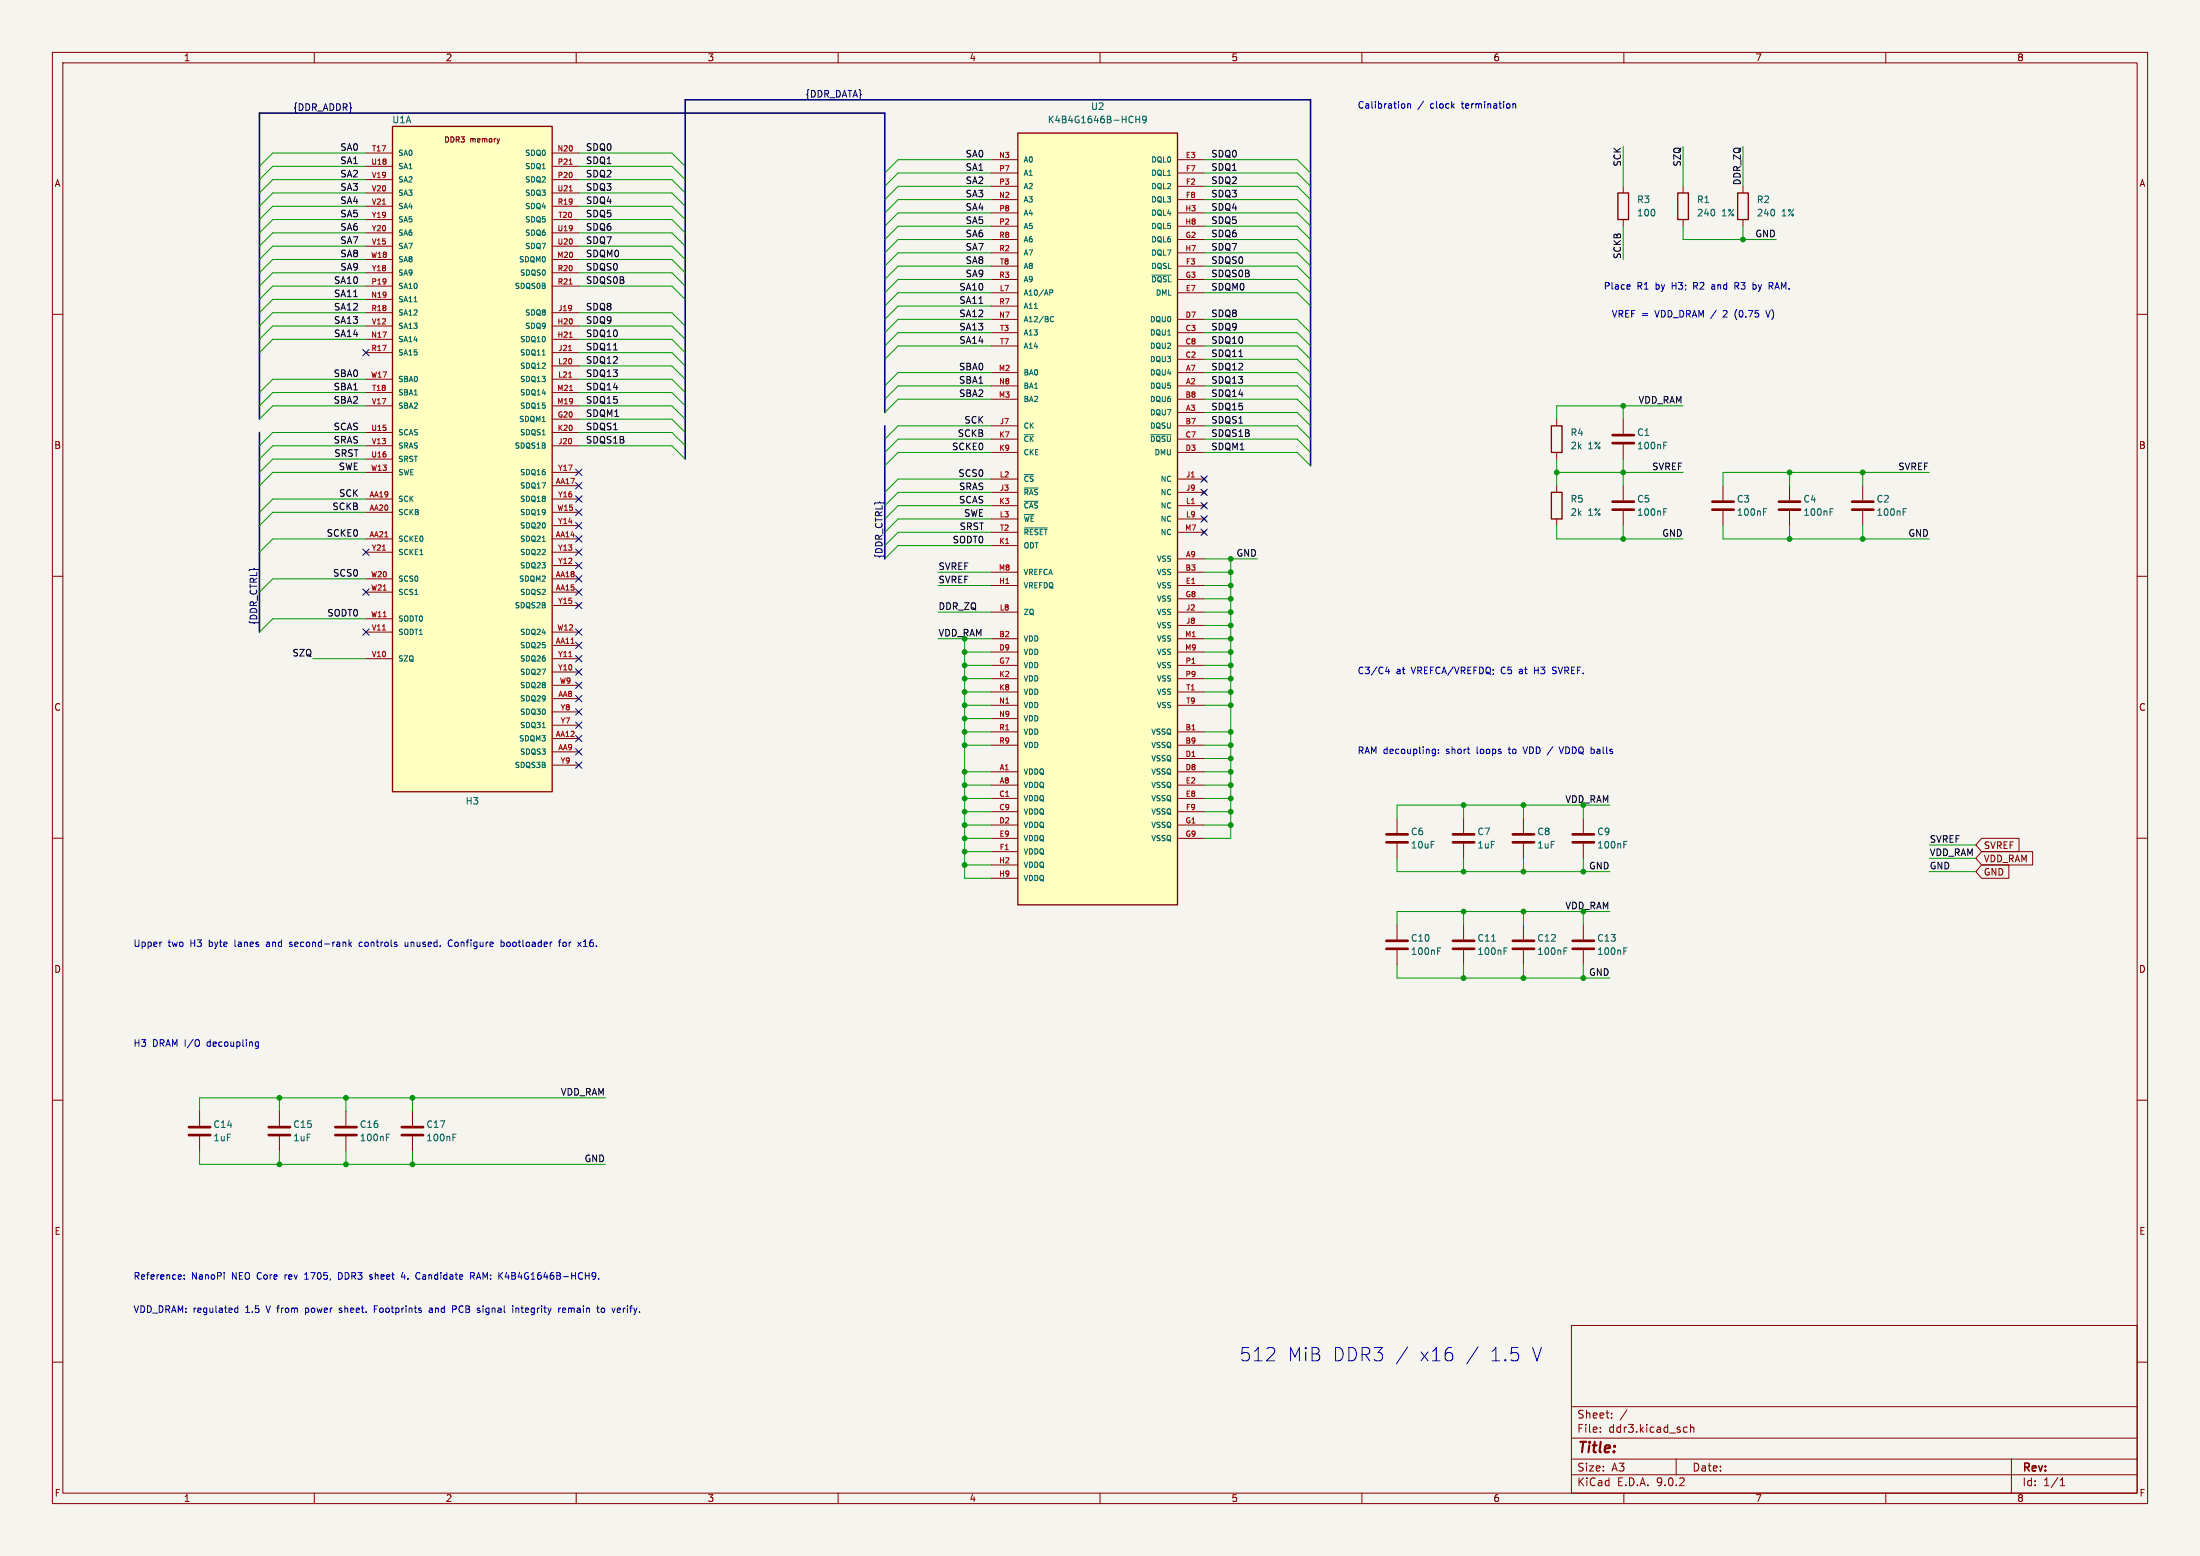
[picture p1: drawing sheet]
<svg xmlns="http://www.w3.org/2000/svg" width="420mm" height="297mm" viewBox="0 0 420 297" stroke-linecap="round" stroke-linejoin="round" font-family="sans-serif">
<path d="M0 0h420v297h-420z" fill="#f5f4ef" stroke="#f5f4ef" stroke-width=".19"/>
<g fill="none" stroke="#840000" stroke-width=".19">
<path d="M10 10h400v277h-400zM12 12h396v273h-396zM60 10v2M110 10v2M160 10v2M210 10v2M260 10v2M310 10v2M360 10v2M309.9 35.6v1.2M321.3 35.6v1.2M332.7 35.6v1.2"/>
<path d="M309.9 41.9v1.3M321.3 41.9v1.3M332.7 41.9v1.3M10 60h2M408 60h2M297.2 92.7v1.3M297.2 99.1v1.2M328.9 92.7v2.8M328.9 97.5v2.8M341.6 92.7v2.8M341.6 97.5v2.8M355.6 92.7v2.8"/>
<path d="M355.6 97.5v2.8M10 110h2M408 110h2M10 160h2M290.8 156.2v2.8M302.3 156.2v2.8M408 160h2M266.7 176.5v2.8M279.4 176.5v2.8M290.8 161v2.8M302.3 161v2.8M266.7 181.4v2.8"/>
<path d="M279.4 181.4v2.8M10 210h2M38.1 212.1v2.8M38.1 216.9v2.8M53.3 212.1v2.8M53.3 216.9v2.8M66 212.1v2.8M66 216.9v2.8M78.7 212.1v2.8M78.7 216.9v2.8M408 210h2M300 253h108v32h-108z"/>
<path d="M10 260h2M300 278.5h108M300 274.5h108M300 268.5h108M305.5 273.2v.2M305.5 272.5v.1M307.7 270.5v.2M307.7 269.8v.1M310.6 269.1l-1.3 1.9M320 278.5v3M321.7 272.4l.4 .1M322.1 273.3l-.4 .1"/>
<path d="M322.7 272.5l.2-.1 .4 .1 .1 .9M322.7 271.9v1.5M384 278.5v6.5M408 260h2M60 285v2M110 285v2M160 285v2M210 285v2M260 285v2M300 281.5h108M310 285v2M360 285v2"/>
<path d="M393.3 283.6h.9M393.3 282.5l.4-.4v1.5"/>
</g>
<g fill="none" stroke="#840000" stroke-width=".51">
<path d="M326.9 95.8h4.1M326.9 97.3h4.1M339.6 95.8h4.1M339.6 97.3h4.1M353.6 95.8h4M353.6 97.3h4M288.8 159.3h4.1M300.2 159.3h4.1M264.7 179.6h4M277.4 179.6h4M288.8 160.8h4.1M300.2 160.8h4.1"/>
<path d="M264.7 181.1h4M277.4 181.1h4M36.1 215.1h4M36.1 216.7h4M51.3 215.1h4.1M51.3 216.7h4.1M64 215.1h4.1M64 216.7h4.1M76.7 215.1h4.1M76.7 216.7h4.1"/>
</g>
<g fill="none" stroke="#006464" stroke-width=".19">
<path d="M336.7 97.7h.4M336.7 97.1h.6M349.4 97.7h.4M349.4 97.1h.6M363.3 97.7h.5M363.3 97.1h.6M284.8 179.6h.7M310 161.2h.4M310 160.6h.6M274.4 181.5h.5M274.4 180.9h.6M287.1 181.5h.5"/>
<path d="M287.1 180.9h.6M73.8 217.1h.4M73.8 216.5h.6M86.5 217.1h.4M86.5 216.5h.6"/>
</g>
<path d="M308.9 36.8h2v5.1h-2zM320.3 36.8h2v5.1h-2zM331.7 36.8h2.1v5.1h-2.1zM296.2 94h2v5.1h-2z" fill="none" stroke="#840000" stroke-width=".25"/>
<path d="M194.3 25.4h30.5v147.3h-30.5z" fill="#ffffc2"/>
<path d="M194.3 25.4h30.5v147.3h-30.5z" fill="none" stroke="#840000" stroke-width=".25"/>
<g fill="none" stroke="#840000" stroke-width=".19">
<path d="M189.2 30.5h5.1M189.2 33h5.1M189.2 35.6h5.1M189.2 38.1h5.1M224.8 30.5h5.1M224.8 33h5.1M224.8 35.6h5.1M224.8 38.1h5.1M189.2 40.6h5.1M189.2 43.2h5.1M189.2 45.7h5.1M189.2 48.3h5.1"/>
<path d="M189.2 50.8h5.1M189.2 53.3h5.1M189.2 55.9h5.1M189.2 58.4h5.1M224.8 40.6h5.1M224.8 43.2h5.1M224.8 45.7h5.1M224.8 48.3h5.1M224.8 50.8h5.1M224.8 53.3h5.1M224.8 55.9h5.1M189.2 61h5.1"/>
<path d="M189.2 63.5h5.1M189.2 66h5.1M189.2 71.1h5.1M189.2 73.7h5.1M189.2 76.2h5.1M224.8 61h5.1M224.8 63.5h5.1M224.8 66h5.1M224.8 71.1h5.1M224.8 73.7h5.1M224.8 76.2h5.1M224.8 68.6h5.1"/>
<path d="M224.8 78.7h5.1M189.2 81.3h5.1M189.2 83.8h5.1M189.2 86.4h5.1M189.2 91.4h5.1M189.2 94h5.1M189.2 96.5h5.1M189.2 99.1h5.1M224.8 81.3h5.1M224.8 83.8h5.1M224.8 86.4h5.1M224.8 91.4h5.1"/>
<path d="M224.8 94h5.1M224.8 96.5h5.1M224.8 99.1h5.1M229.5 91.1l.8 .7M229.5 93.6l.8 .8M229.5 96.1l.8 .8M229.5 98.7l.8 .7M230.3 91.1l-.8 .7M230.3 93.6l-.8 .8M230.3 96.1l-.8 .8M230.3 98.7l-.8 .7M189.2 101.6h5.1"/>
<path d="M189.2 104.1h5.1M189.2 109.2h5.1M189.2 111.8h5.1M189.2 116.8h5.1M224.8 101.6h5.1M224.8 109.2h5.1M224.8 111.8h5.1M224.8 116.8h5.1M224.8 106.7h5.1M224.8 114.3h5.1M224.8 119.4h5.1M229.5 101.2l.8 .8"/>
<path d="M230.3 101.2l-.8 .8M189.2 121.9h5.1M189.2 124.5h5.1M189.2 127h5.1M189.2 129.5h5.1M189.2 132.1h5.1M189.2 134.6h5.1M189.2 137.2h5.1M189.2 139.7h5.1M224.8 121.9h5.1M224.8 124.5h5.1M224.8 127h5.1"/>
<path d="M224.8 129.5h5.1M224.8 132.1h5.1M224.8 134.6h5.1M224.8 139.7h5.1M189.2 142.2h5.1M189.2 147.3h5.1M189.2 149.9h5.1M189.2 152.4h5.1M189.2 154.9h5.1M189.2 157.5h5.1M224.8 142.2h5.1M224.8 147.3h5.1"/>
<path d="M224.8 149.9h5.1M224.8 152.4h5.1M224.8 154.9h5.1M224.8 157.5h5.1M224.8 144.8h5.1M189.2 160h5.1M189.2 162.6h5.1M189.2 165.1h5.1M189.2 167.6h5.1M224.8 160h5.1"/>
</g>
<g fill="none" stroke="#006464" stroke-width=".19">
<path d="M216.8 22.2v1.2M216.8 22.8h.8M217.6 22.2v1.2M218.8 22.7l-.2 .3h-.3l-.2-.3v-.3l.2-.2h.3l.2 .2a.84 .84 0 0 1-.3 1h-.3M200.4 55.3h.4l.2 .2-.1 .3-.5 .1M219.9 52.5h3.7M200.6 61.3l.2 .1 .3-.1M201.1 60.5l-.3-.1-.2 .2M195.5 83h1.9M195.5 90.6h1.8M195.5 93.1h2.7M195.5 95.7h2.7"/>
<path d="M195.5 98.2h1.9M219.7 83h3.9M195.5 100.8h4.4"/>
</g>
<path d="M74.9 24.1h30.5v127h-30.5z" fill="#ffffc2"/>
<path d="M74.9 24.1h30.5v127h-30.5zM296.2 81.3h2v5.1h-2z" fill="none" stroke="#840000" stroke-width=".25"/>
<g fill="none" stroke="#840000" stroke-width=".19">
<path d="M69.8 29.2h5.1M69.8 31.8h5.1M69.8 34.3h5.1M69.8 36.8h5.1M69.8 39.4h5.1M95.4 26.5l-.3 .6M105.4 29.2h5.1M105.4 31.8h5.1M105.4 34.3h5.1M105.4 36.8h5.1M105.4 39.4h5.1M69.8 41.9h5.1"/>
<path d="M69.8 44.5h5.1M69.8 47h5.1M69.8 49.5h5.1M69.8 52.1h5.1M69.8 54.6h5.1M69.8 57.2h5.1M69.8 59.7h5.1M105.4 41.9h5.1M105.4 44.5h5.1M105.4 47h5.1M105.4 49.5h5.1M105.4 52.1h5.1"/>
<path d="M105.4 54.6h5.1M105.4 59.7h5.1M69.8 62.2h5.1M69.8 64.8h5.1M69.8 67.3h5.1M69.8 72.4h5.1M69.8 74.9h5.1M69.8 77.5h5.1M105.4 62.2h5.1M105.4 64.8h5.1M105.4 67.3h5.1M105.4 72.4h5.1"/>
<path d="M105.4 74.9h5.1M105.4 77.5h5.1M105.4 69.9h5.1M69.8 82.6h5.1M69.8 85.1h5.1M69.8 87.6h5.1M69.8 90.2h5.1M69.8 95.3h5.1M69.8 97.8h5.1M105.4 82.6h5.1M105.4 85.1h5.1M105.4 90.2h5.1"/>
<path d="M105.4 95.3h5.1M105.4 97.8h5.1M105.4 80h5.1M105.4 92.7h5.1M297.2 80v1.3M297.2 86.4v1.2M309.9 80v2.8M309.9 84.8v2.8M309.9 92.7v2.8M309.9 97.5v2.8M69.8 102.9h5.1M69.8 105.4h5.1"/>
<path d="M69.8 110.5h5.1M69.8 113h5.1M69.8 118.1h5.1M105.4 102.9h5.1M105.4 105.4h5.1M105.4 110.5h5.1M105.4 113h5.1M105.4 100.3h5.1M105.4 108h5.1M105.4 115.6h5.1M69.8 120.7h5.1M69.8 125.7h5.1"/>
<path d="M105.4 120.7h5.1M105.4 125.7h5.1M105.4 123.2h5.1M105.4 128.3h5.1M105.4 130.8h5.1M105.4 133.4h5.1M105.4 135.9h5.1M105.4 138.4h5.1M105.4 141h5.1M105.4 143.5h5.1M105.4 146.1h5.1M266.7 156.2v2.8"/>
<path d="M279.4 156.2v2.8M266.7 161v2.8M279.4 161v2.8M290.8 176.5v2.8M302.3 176.5v2.8M378.3 162.6h9.7v2.5h-9.7l-1.1-1.3zM378.3 165.1h5.2v2.5h-5.2l-1.1-1.2zM378.3 160h7.1v2.6h-7.1l-1.1-1.3zM290.8 181.4v2.8M302.3 181.4v2.8"/>
</g>
<path d="M73 39h.6M108.7 31.4h.5M108.7 36.4h.6M108.7 54.2h.5M108.5 66.9h.6M108.6 72h.5M108.7 64.4h.6M108.7 74.5h.6M73 105h.6M73 120.3h.6M108.6 125.3h.6" fill="none" stroke="#a90000" stroke-width=".19"/>
<path d="M79 57.6h.6M103.5 67.8h.6M317.6 97.7h.4M317.6 97.1h.6M317.6 85h.4M317.6 84.4h.6M103.5 103.3h.6M103.5 138.9h.6M298.6 181.5h.4M298.6 180.9h.6M310 181.5h.4M310 180.9h.6" fill="none" stroke="#006464" stroke-width=".19"/>
<path d="M307.8 95.8h4.1M307.8 97.3h4.1M307.8 83.1h4.1M307.8 84.6h4.1M264.7 159.3h4M277.4 159.3h4M264.7 160.8h4M277.4 160.8h4M288.8 179.6h4.1M300.2 179.6h4.1M288.8 181.1h4.1M300.2 181.1h4.1" fill="none" stroke="#840000" stroke-width=".51"/>
<path d="M117.1 66.8h.7M236.5 68.1h.7" fill="none" stroke="#0f0f0f" stroke-width=".19"/>
<path d="M168.9 78.7v-57.1h-119.4v58.4M49.5 82.6v38.1M130.8 87.6v-68.5h119.4v69.8M168.9 81.3v15.2" fill="none" stroke="#000084" stroke-width=".3"/>
<g fill="none" stroke="#009600" stroke-width=".19">
<path d="M69.8 31.8h-17.7l-2.6 2.5M69.8 39.4h-17.7l-2.6 2.5M69.8 29.2h-17.7l-2.6 2.6M69.8 34.3h-17.7l-2.6 2.5M69.8 36.8h-17.7l-2.6 2.6M110.5 31.8h17.8l2.5 2.5M110.5 39.4h17.8l2.5 2.5M110.5 29.2h17.8l2.5 2.6M110.5 34.3h17.8l2.5 2.5M110.5 36.8h17.8l2.5 2.6M189.2 33h-17.8l-2.5 2.6M189.2 30.5h-17.8l-2.5 2.5"/>
<path d="M189.2 35.6h-17.8l-2.5 2.5M189.2 38.1h-17.8l-2.5 2.5M229.9 33h17.7l2.6 2.6M229.9 30.5h17.7l2.6 2.5M229.9 35.6h17.7l2.6 2.5M229.9 38.1h17.7l2.6 2.5M309.9 27.9v7.7M321.3 27.9v7.7M332.7 27.9v7.7M69.8 54.6h-17.7l-2.6 2.6M69.8 59.7h-17.7l-2.6 2.5M69.8 47h-17.7l-2.6 2.5"/>
<path d="M69.8 44.5h-17.7l-2.6 2.5M69.8 52.1h-17.7l-2.6 2.5M69.8 49.5h-17.7l-2.6 2.6M69.8 41.9h-17.7l-2.6 2.6M69.8 57.2h-17.7l-2.6 2.5M110.5 54.6h17.8l2.5 2.6M110.5 59.7h17.8l2.5 2.5M110.5 47h17.8l2.5 2.5M110.5 44.5h17.8l2.5 2.5M110.5 52.1h17.8l2.5 2.5M110.5 49.5h17.8l2.5 2.6M110.5 41.9h17.8l2.5 2.6"/>
<path d="M189.2 45.7h-17.8l-2.5 2.6M189.2 55.9h-17.8l-2.5 2.5M189.2 48.3h-17.8l-2.5 2.5M189.2 53.3h-17.8l-2.5 2.6M189.2 50.8h-17.8l-2.5 2.5M189.2 40.6h-17.8l-2.5 2.6M189.2 58.4h-17.8l-2.5 2.6M189.2 43.2h-17.8l-2.5 2.5M229.9 45.7h17.7l2.6 2.6M229.9 55.9h17.7l2.6 2.5M229.9 48.3h17.7l2.6 2.5M229.9 53.3h17.7l2.6 2.6"/>
<path d="M229.9 50.8h17.7l2.6 2.5M229.9 40.6h17.7l2.6 2.6M229.9 43.2h17.7l2.6 2.5M309.9 43.2v6.3M321.3 43.2v2.5h17.8M332.7 43.2v2.5M69.8 77.5h-17.7l-2.6 2.5M69.8 62.2h-17.7l-2.6 2.6M69.8 64.8h-17.7l-2.6 2.5M69.8 74.9h-17.7l-2.6 2.6M69.8 72.4h-17.7l-2.6 2.5M110.5 77.5h17.8l2.5 2.5"/>
<path d="M110.5 62.2h17.8l2.5 2.6M110.5 64.8h17.8l2.5 2.5M110.5 67.3h17.8l2.5 2.6M110.5 74.9h17.8l2.5 2.6M110.5 72.4h17.8l2.5 2.5M110.5 69.9h17.8l2.5 2.5M189.2 71.1h-17.8l-2.5 2.6M189.2 76.2h-17.8l-2.5 2.5M189.2 63.5h-17.8l-2.5 2.5M189.2 66h-17.8l-2.5 2.6M189.2 61h-17.8l-2.5 2.5M189.2 73.7h-17.8l-2.5 2.5"/>
<path d="M229.9 71.1h17.7l2.6 2.6M229.9 76.2h17.7l2.6 2.5M229.9 63.5h17.7l2.6 2.5M229.9 66h17.7l2.6 2.6M229.9 61h17.7l2.6 2.5M229.9 73.7h17.7l2.6 2.5M229.9 78.7h17.7l2.6 2.6M229.9 68.6h17.7l2.6 2.5M309.9 77.5v2.5M321.3 77.5h-24.1v2.5M69.8 90.2h-17.7l-2.6 2.5M69.8 82.6h-17.7l-2.6 2.5"/>
<path d="M69.8 85.1h-17.7l-2.6 2.5M69.8 95.3h-17.7l-2.6 2.5M69.8 97.8h-17.7l-2.6 2.5M69.8 87.6h-17.7l-2.6 2.6M110.5 82.6h17.8l2.5 2.5M110.5 80h17.8l2.5 2.6M110.5 85.1h17.8l2.5 2.5M189.2 83.8h-17.8l-2.5 2.6M189.2 94h-17.8l-2.5 2.5M189.2 99.1h-17.8l-2.5 2.5M189.2 96.5h-17.8l-2.5 2.6M189.2 91.4h-17.8l-2.5 2.6"/>
<path d="M189.2 86.4h-17.8l-2.5 2.5M189.2 81.3h-17.8l-2.5 2.5M229.9 83.8h17.7l2.6 2.6M229.9 86.4h17.7l2.6 2.5M229.9 81.3h17.7l2.6 2.5M297.2 87.6v5.1M297.2 90.2h24.1M309.9 87.6v5.1M341.6 90.2v2.5M355.6 90.2v2.5M368.3 90.2h-39.4v2.5M69.8 102.9h-17.7l-2.6 2.5"/>
<path d="M69.8 110.5h-17.7l-2.6 2.5M69.8 118.1h-17.7l-2.6 2.6M179.1 116.8h10.1M179.1 111.8h10.1M179.1 109.2h10.1M189.2 101.6h-17.8l-2.5 2.5M189.2 104.1h-17.8l-2.5 2.6M229.9 116.8h5M229.9 111.8h5M229.9 109.2h5M229.9 106.7h10.1M229.9 119.4h5"/>
<path d="M229.9 114.3h5M234.9 106.7v53.3h-5M297.2 100.3v2.6h24.1M309.9 100.3v2.6M328.9 100.3v2.6h39.4M341.6 100.3v2.6M355.6 100.3v2.6M59.7 125.7h10.1M179.1 121.9h10.1M184.1 137.2h5.1M184.1 121.9v45.7h5.1M184.1 139.7h5.1"/>
<path d="M184.1 134.6h5.1M184.1 132.1h5.1M184.1 124.5h5.1M184.1 129.5h5.1M184.1 127h5.1M229.9 121.9h5M229.9 139.7h5M229.9 134.6h5M229.9 132.1h5M229.9 124.5h5M229.9 129.5h5M229.9 127h5"/>
<path d="M184.1 142.2h5.1M184.1 152.4h5.1M184.1 154.9h5.1M184.1 147.3h5.1M184.1 149.9h5.1M184.1 157.5h5.1M229.9 142.2h5M229.9 152.4h5M229.9 154.9h5M229.9 144.8h5M229.9 147.3h5M229.9 149.9h5"/>
<path d="M229.9 157.5h5M279.4 153.7v2.5M290.8 153.7v2.5M302.3 153.7v2.5M307.3 153.7h-40.6v2.5M184.1 160h5.1M184.1 162.6h5.1M184.1 165.1h5.1M266.7 163.8v2.6h40.6M279.4 163.8v2.6M279.4 174v2.5M290.8 163.8v2.6"/>
<path d="M290.8 174v2.5M302.3 163.8v2.6M302.3 174v2.5M307.3 174h-40.6v2.5M368.3 166.4h8.9M368.3 163.8h8.9M368.3 161.3h8.9M266.7 184.2v2.5h40.6M279.4 184.2v2.5M290.8 184.2v2.5M302.3 184.2v2.5M38.1 219.7v2.5h77.5"/>
<path d="M53.3 209.6v2.5M53.3 219.7v2.5M66 209.6v2.5M66 219.7v2.5M78.7 209.6v2.5M78.7 219.7v2.5M115.6 209.6h-77.5v2.5"/>
</g>
<g fill="none" stroke="#000084" stroke-width=".19">
<path d="M69.2 66.7l1.3 1.2M70.5 66.7l-1.3 1.2M109.9 92.1l1.2 1.2M109.9 89.6l1.2 1.2M109.9 94.6l1.2 1.3M109.9 97.2l1.2 1.2M109.9 99.7l1.2 1.2M111.1 92.1l-1.2 1.2M111.1 89.6l-1.2 1.2M111.1 94.6l-1.2 1.3M111.1 97.2l-1.2 1.2M111.1 99.7l-1.2 1.2"/>
<path d="M229.3 98.5l1.2 1.2M229.3 90.8l1.2 1.2M229.3 93.4l1.2 1.2M229.3 95.9l1.2 1.2M230.5 98.5l-1.2 1.2M230.5 90.8l-1.2 1.2M230.5 93.4l-1.2 1.2M230.5 95.9l-1.2 1.2M69.2 104.8l1.3 1.2M69.2 112.4l1.3 1.2M70.5 104.8l-1.3 1.2M70.5 112.4l-1.3 1.2"/>
<path d="M109.9 104.8l1.2 1.2M109.9 107.3l1.2 1.3M109.9 112.4l1.2 1.2M109.9 109.9l1.2 1.2M109.9 115l1.2 1.2M109.9 102.3l1.2 1.2M111.1 104.8l-1.2 1.2M111.1 107.3l-1.2 1.3M111.1 112.4l-1.2 1.2M111.1 109.9l-1.2 1.2M111.1 115l-1.2 1.2M111.1 102.3l-1.2 1.2"/>
<path d="M229.3 101l1.2 1.2M230.5 101l-1.2 1.2M69.2 120l1.3 1.3M70.5 120l-1.3 1.3M109.9 122.6l1.2 1.2M109.9 120l1.2 1.3M109.9 137.8l1.2 1.2M109.9 135.3l1.2 1.2M109.9 132.7l1.2 1.3M109.9 130.2l1.2 1.2M109.9 125.1l1.2 1.2M109.9 127.7l1.2 1.2"/>
<path d="M111.1 122.6l-1.2 1.2M111.1 120l-1.2 1.3M111.1 137.8l-1.2 1.2M111.1 135.3l-1.2 1.2M111.1 132.7l-1.2 1.3M111.1 130.2l-1.2 1.2M111.1 125.1l-1.2 1.2M111.1 127.7l-1.2 1.2M109.9 140.4l1.2 1.2M109.9 142.9l1.2 1.2M109.9 145.4l1.2 1.3M111.1 140.4l-1.2 1.2"/>
<path d="M111.1 142.9l-1.2 1.2M111.1 145.4l-1.2 1.3"/>
</g>
<g fill="none" stroke="#0000c2" stroke-width=".19">
<path d="M267.9 19.8l.3 .2v.4l-.3 .2M268.7 19.9l.2-.1 .3 .1 .1 .7M268.7 19.8v.8M288.8 19.9l.2-.1 .3 .1 .1 .7M288.8 19.8v.8M311 54.3l.2 .3-.6 .2M311.1 55.1l-.1 .1M326.9 54.3l-.1 .1M326.9 54.7l-.2 .2 .2 .3M331.2 54.6h.5M331.3 59.4l-.1 .5 .1 .7M331.5 54.6l.4 .6"/>
<path d="M331.7 53.9h-.5v1.3M334.8 54.3l.4 .2M335.2 55.1l-.4 .1M337.1 59.3l.4 1.2M337.7 53.9h.5l.3 .3-.2 .3-.6 .1M338 54.6l.5 .6M264.8 127.3l-.3 .9h.8M265.1 127.8v.8M292.9 127.3v1.3M292.9 127.9h.8M296.4 128.5l.5 .1M296.9 127.3h-.3l-.2 .3 .1 .3 .4 .1"/>
<path d="M273.5 143.8h.5M273.5 143.1h.5M274 143v1l-.2 .3-.3-.1M274.6 143.7v.1M274.6 143.1v.1M290.7 142.6l.5 1.2M297.6 142.6l.5 1.2 .4-1.2M30.8 179.8h.1M51 179.8l-.1 .1M55.6 179.8l-.3 .2v.2h.3M66.6 179.4v1.3M67.1 179.8l-.5 .5"/>
<path d="M69.2 179.9l-.4-.1-.2 .3 .1 .5h.5M77.3 179.8l.1 .8 .3 .1 .2-.2M77.9 179.8v.9M86.3 179.5a.6 .6 0 0 0-.8 .4 .6 .6 0 0 0 .6 .8l.2-.2M95.7 179.9l.3-.1 .3 .3-.2 .5h-.4M95.7 179.4v1.3M96.8 179.9v.6M106.6 179.8h.5M107.1 179.4l-.3 .2v1.1M108 179.9l-.3-.1-.3 .3 .2 .5 .3 .1 .1-.2M111.4 179.8l.3-.4v1.3M48.8 199.7h.5"/>
<path d="M48.8 198.9h.5M49.3 198.9v1l-.2 .2h-.3M51 180.2l-.2 .2 .2 .3M55.3 180.6l.3 .1M66.7 180.2l.4 .5M111.4 180.7h.7M34.5 243.3l.1 .3-.6 .1M34.6 244.1l-.1 .1M35.2 244v.2M35.2 243.4v.1M42.8 242.9v.1M45.4 249.2v1.3"/>
<path d="M45.4 249.7h-.4l-.2 .2 .1 .6h.5M58.2 244.2h.7M58.3 249.7v1.2M58.3 250.5h.2M58.4 243.1l-.2 .2M58.5 249.7h-.2M64.7 250.5h.4M65.1 249.7l-.4 .2 .1 .1 .3 .1M65.1 243l-.5-.1v1.3l.5-.1M70.7 243.7l.4 .2M70.7 243.3l.3 .1M71.1 244l-.4 .2"/>
<path d="M71.5 249.9h.4M72.1 249.2h-.6v1.3M76.9 242.8l-.3 .9h.8M77.2 243.3v.9M79.8 242.9l.4 .1M80.2 244l-.4 .2M82 249.7h.5v.8M82.5 250h-.4l-.2 .2 .2 .3h.4M86.4 249.2h.5l.2 .3-.1 .4h-.6M89.8 243.6l.7-.1 .1-.2-.1-.3-.7-.1v1.3M90.1 243.6l.5 .6M91.4 242.9l-.5 1.3"/>
<path d="M92.2 249.2v.2M92.2 249.7v.8M97.9 249.2v.2M98.5 249.8l.2-.1h.3v.8M98.5 249.7v.8M106.7 249.7v.8M107 249.7l-.3 .2M107.4 250.1l.6-.1-.1-.3h-.3l-.2 .2v.6h.5M114.3 244v.2M114.8 249.8l.2-.1 .4 .1v.5l-.1 .2h-.3l-.2-.1zM118.3 249.7l.2 .3-.7 .1M118.4 250.5h-.1"/>
<path d="M268.7 257.1l-2.1 3.2M282.2 257.1l-2.2 3.2"/>
</g>
<g fill="#009600" stroke="#009600" stroke-width=".19">
<circle cx="290.8" cy="153.7" r=".46"/>
<circle cx="302.3" cy="186.7" r=".46"/>
<circle cx="279.4" cy="166.4" r=".46"/>
<circle cx="279.4" cy="153.7" r=".46"/>
<circle cx="290.8" cy="174" r=".46"/>
<circle cx="290.8" cy="166.4" r=".46"/>
<circle cx="279.4" cy="186.7" r=".46"/>
<circle cx="290.8" cy="186.7" r=".46"/>
<circle cx="184.1" cy="154.9" r=".46"/>
<circle cx="184.1" cy="152.4" r=".46"/>
<circle cx="279.4" cy="174" r=".46"/>
<circle cx="184.1" cy="162.6" r=".46"/>
<circle cx="184.1" cy="165.1" r=".46"/>
<circle cx="234.9" cy="114.3" r=".46"/>
<circle cx="234.9" cy="116.8" r=".46"/>
<circle cx="234.9" cy="111.8" r=".46"/>
<circle cx="234.9" cy="129.5" r=".46"/>
<circle cx="234.9" cy="127" r=".46"/>
<circle cx="234.9" cy="124.5" r=".46"/>
<circle cx="234.9" cy="119.4" r=".46"/>
<circle cx="234.9" cy="121.9" r=".46"/>
<circle cx="234.9" cy="109.2" r=".46"/>
<circle cx="234.9" cy="106.7" r=".46"/>
<circle cx="234.9" cy="134.6" r=".46"/>
<circle cx="234.9" cy="132.1" r=".46"/>
<circle cx="234.9" cy="142.2" r=".46"/>
<circle cx="234.9" cy="144.8" r=".46"/>
<circle cx="234.9" cy="147.3" r=".46"/>
<circle cx="234.9" cy="149.9" r=".46"/>
<circle cx="234.9" cy="152.4" r=".46"/>
<circle cx="234.9" cy="139.7" r=".46"/>
<circle cx="234.9" cy="157.5" r=".46"/>
<circle cx="234.9" cy="154.9" r=".46"/>
<circle cx="184.1" cy="157.5" r=".46"/>
<circle cx="184.1" cy="160" r=".46"/>
<circle cx="184.1" cy="149.9" r=".46"/>
<circle cx="184.1" cy="147.3" r=".46"/>
<circle cx="184.1" cy="142.2" r=".46"/>
<circle cx="184.1" cy="127" r=".46"/>
<circle cx="184.1" cy="124.5" r=".46"/>
<circle cx="184.1" cy="129.5" r=".46"/>
<circle cx="184.1" cy="134.6" r=".46"/>
<circle cx="184.1" cy="137.2" r=".46"/>
<circle cx="184.1" cy="132.1" r=".46"/>
<circle cx="184.1" cy="139.7" r=".46"/>
<circle cx="309.9" cy="102.9" r=".46"/>
<circle cx="302.3" cy="166.4" r=".46"/>
<circle cx="53.3" cy="209.6" r=".46"/>
<circle cx="66" cy="222.2" r=".46"/>
<circle cx="53.3" cy="222.2" r=".46"/>
<circle cx="66" cy="209.6" r=".46"/>
<circle cx="78.7" cy="222.2" r=".46"/>
<circle cx="78.7" cy="209.6" r=".46"/>
<circle cx="355.6" cy="90.2" r=".46"/>
<circle cx="355.6" cy="102.9" r=".46"/>
<circle cx="341.6" cy="90.2" r=".46"/>
<circle cx="309.9" cy="90.2" r=".46"/>
<circle cx="297.2" cy="90.2" r=".46"/>
<circle cx="341.6" cy="102.9" r=".46"/>
<circle cx="332.7" cy="45.7" r=".46"/>
<circle cx="309.9" cy="77.5" r=".46"/>
</g>
<g font-size="3.5" fill="#0000c2">
<text x="236.5" y="260.1">512</text>
<text x="245.6" y="260.1">MiB DDR3 /</text>
<text x="270.6" y="260.1">x16</text>
<text x="283.9" y="260.1">1.5</text>
<text x="291.9" y="260.1">V</text>
</g>
<text font-size="2.8" fill="#840000" x="301" y="277.9">Title:</text>
<g font-size="2.1" fill="#840000">
<text x="301" y="273.7">File:</text>
<text x="301" y="271">Sheet:</text>
<text x="307.1" y="273.7">ddr3.kicad_sch</text>
<text x="301" y="281.1">Size:</text>
<text x="307.6" y="281.1">A3</text>
<text x="323" y="281.1">Date:</text>
<text x="386" y="281.3">Rev:</text>
<text x="301" y="283.9">KiCad</text>
<text x="308.7" y="283.9">E.D.A.</text>
<text x="316.3" y="283.9">9.0.2</text>
<text x="386" y="283.9">Id:</text>
<text x="390.1" y="283.9">1/1</text>
</g>
<g font-size="1.8" fill="#840000">
<text x="35" y="11.9">1</text>
<text x="85" y="11.9">2</text>
<text x="135" y="11.9">3</text>
<text x="185" y="11.9">4</text>
<text x="235" y="11.9">5</text>
<text x="285" y="11.9">6</text>
<text x="335" y="11.9">7</text>
<text x="385" y="11.9">8</text>
<text x="10.3" y="35.9">A</text>
<text x="408.3" y="35.9">A</text>
<text x="10.3" y="85.9">B</text>
<text x="408.2" y="85.9">B</text>
<text x="10.3" y="135.9">C</text>
<text x="408.2" y="135.9">C</text>
<text x="378.6" y="164.8">VDD_RAM</text>
<text x="378.6" y="167.3">GND</text>
<text x="378.6" y="162.2">SVREF</text>
<text x="10.3" y="185.9">D</text>
<text x="408.2" y="185.9">D</text>
<text x="10.3" y="235.9">E</text>
<text x="408.3" y="235.9">E</text>
<text x="10.3" y="285.9">F</text>
<text x="35" y="286.9">1</text>
<text x="85" y="286.9">2</text>
<text x="135" y="286.9">3</text>
<text x="185" y="286.9">4</text>
<text x="235" y="286.9">5</text>
<text x="285" y="286.9">6</text>
<text x="335" y="286.9">7</text>
<text x="385" y="286.9">8</text>
<text x="408.3" y="285.9">F</text>
</g>
<g font-size="1.8" fill="#000084">
<text x="55.9" y="21.2">{DDR_ADDR}</text>
<text x="153.7" y="18.7">{DDR_DATA}</text>
<text x="168.6" y="106.7" transform="rotate(-90 168.6 106.7)">{DDR_CTRL}</text>
<text x="49.2" y="119.4" transform="rotate(-90 49.2 119.4)">{DDR_CTRL}</text>
</g>
<g font-size="1.8" fill="#006464">
<text x="74.8" y="23.7">U1A</text>
<text x="199.9" y="23.7">K4B4G1646B-HCH9</text>
<text x="208.2" y="21.2">U2</text>
<text x="312.4" y="39">R3</text>
<text x="312.4" y="41.5">100</text>
<text x="323.9" y="39">R1</text>
<text x="323.9" y="41.5">240</text>
<text x="328.7" y="41.5">1%</text>
<text x="335.3" y="39">R2</text>
<text x="335.3" y="41.5">240</text>
<text x="340.1" y="41.5">1%</text>
<text x="299.7" y="83.4">R4</text>
<text x="312.4" y="83.4">C1</text>
<text x="299.7" y="86">2k</text>
<text x="303.1" y="86">1%</text>
<text x="312.4" y="86">100nF</text>
<text x="299.7" y="96.1">R5</text>
<text x="299.7" y="98.7">2k</text>
<text x="303.1" y="98.7">1%</text>
<text x="312.4" y="96.1">C5</text>
<text x="312.4" y="98.7">100nF</text>
<text x="331.5" y="96.1">C3</text>
<text x="331.5" y="98.7">100nF</text>
<text x="344.2" y="96.1">C4</text>
<text x="344.2" y="98.7">100nF</text>
<text x="358.1" y="96.1">C2</text>
<text x="358.1" y="98.7">100nF</text>
<text x="88.8" y="153.8">H3</text>
<text x="269.2" y="159.6">C6</text>
<text x="281.9" y="159.6">C7</text>
<text x="293.4" y="159.6">C8</text>
<text x="304.8" y="159.6">C9</text>
<text x="269.2" y="162.2">10uF</text>
<text x="281.9" y="162.2">1uF</text>
<text x="293.4" y="162.2">1uF</text>
<text x="304.8" y="162.2">100nF</text>
<text x="269.2" y="179.9">C10</text>
<text x="281.9" y="179.9">C11</text>
<text x="293.4" y="179.9">C12</text>
<text x="304.8" y="179.9">C13</text>
<text x="269.2" y="182.5">100nF</text>
<text x="281.9" y="182.5">100nF</text>
<text x="293.4" y="182.5">100nF</text>
<text x="304.8" y="182.5">100nF</text>
<text x="40.6" y="215.5">C14</text>
<text x="55.9" y="215.5">C15</text>
<text x="68.6" y="215.5">C16</text>
<text x="81.3" y="215.5">C17</text>
<text x="40.6" y="218">1uF</text>
<text x="55.9" y="218">1uF</text>
<text x="68.6" y="218">100nF</text>
<text x="81.3" y="218">100nF</text>
</g>
<g font-size="1.8" fill="#0000c2">
<text x="259.1" y="20.9">Calibration</text>
<text x="270.7" y="20.9">/</text>
<text x="273.2" y="20.9">clock</text>
<text x="279.3" y="20.9">termination</text>
<text x="306.1" y="55.5">Place</text>
<text x="312.5" y="55.5">R1</text>
<text x="316.2" y="55.5">by</text>
<text x="319.4" y="55.5">H3;</text>
<text x="323.8" y="55.5">R2</text>
<text x="327.4" y="55.5">and</text>
<text x="332" y="55.5">R3</text>
<text x="335.7" y="55.5">by</text>
<text x="339" y="55.5">RAM.</text>
<text x="307.6" y="60.8">VREF =</text>
<text x="316.1" y="60.8">VDD_DRAM /</text>
<text x="329.5" y="60.8">2</text>
<text x="331.8" y="60.8">(0.75</text>
<text x="338.1" y="60.8">V)</text>
<text x="259.1" y="128.9">C3/C4</text>
<text x="266.5" y="128.9">at</text>
<text x="269.6" y="128.9">VREFCA/VREFDQ;</text>
<text x="286.8" y="128.9">C5</text>
<text x="290.5" y="128.9">at</text>
<text x="293.5" y="128.9">H3</text>
<text x="297.3" y="128.9">SVREF.</text>
<text x="259.1" y="144.1">RAM decoupling:</text>
<text x="276.2" y="144.1">short</text>
<text x="282.2" y="144.1">loops</text>
<text x="288.5" y="144.1">to</text>
<text x="291.5" y="144.1">VDD /</text>
<text x="298.8" y="144.1">VDDQ balls</text>
<text x="25.4" y="181">Upper</text>
<text x="32.1" y="181">two</text>
<text x="36.5" y="181">H3</text>
<text x="40.2" y="181">byte</text>
<text x="45.3" y="181">lanes</text>
<text x="51.5" y="181">and</text>
<text x="56.1" y="181">second-rank</text>
<text x="69.6" y="181">controls</text>
<text x="78.6" y="181">unused.</text>
<text x="87" y="181">Configure</text>
<text x="97.3" y="181">bootloader</text>
<text x="108.6" y="181">for</text>
<text x="112.4" y="181">x16.</text>
<text x="25.4" y="200">H3</text>
<text x="29.1" y="200">DRAM I/O</text>
<text x="39.8" y="200">decoupling</text>
<text x="25.4" y="244.5">Reference:</text>
<text x="36.5" y="244.5">NanoPi</text>
<text x="44.4" y="244.5">NEO Core</text>
<text x="54.8" y="244.5">rev</text>
<text x="58.8" y="244.5">1705,</text>
<text x="65.4" y="244.5">DDR3</text>
<text x="71.6" y="244.5">sheet</text>
<text x="77.9" y="244.5">4.</text>
<text x="80.9" y="244.5">Candidate</text>
<text x="91.5" y="244.5">RAM: K4B4G1646B-HCH9.</text>
<text x="25.4" y="250.8">VDD_DRAM: regulated</text>
<text x="47" y="250.8">1.5</text>
<text x="51.2" y="250.8">V from</text>
<text x="59" y="250.8">power</text>
<text x="65.6" y="250.8">sheet.</text>
<text x="72.5" y="250.8">Footprints</text>
<text x="83.2" y="250.8">and</text>
<text x="87.8" y="250.8">PCB</text>
<text x="92.8" y="250.8">signal</text>
<text x="99.7" y="250.8">integrity</text>
<text x="108.7" y="250.8">remain</text>
<text x="116.3" y="250.8">to</text>
<text x="119.4" y="250.8">verify.</text>
</g>
<g font-size="1.8" fill="#0f0f0f">
<text x="64.9" y="28.9">SA0</text>
<text x="111.8" y="28.9">SDQ0</text>
<text x="64.9" y="31.4">SA1</text>
<text x="64.9" y="33.9">SA2</text>
<text x="111.8" y="33.9">SDQ2</text>
<text x="111.8" y="31.4">SDQ1</text>
<text x="184.2" y="30.1">SA0</text>
<text x="184.2" y="32.7">SA1</text>
<text x="184.2" y="35.2">SA2</text>
<text x="231.1" y="35.2">SDQ2</text>
<text x="231.1" y="30.1">SDQ0</text>
<text x="231.1" y="32.7">SDQ1</text>
<text x="309.5" y="31.9" transform="rotate(-90 309.5 31.9)">SCK</text>
<text x="321" y="31.9" transform="rotate(-90 321 31.9)">SZQ</text>
<text x="332.4" y="35.5" transform="rotate(-90 332.4 35.5)">DDR_ZQ</text>
<text x="64.9" y="39">SA4</text>
<text x="64.9" y="36.5">SA3</text>
<text x="64.9" y="41.6">SA5</text>
<text x="111.8" y="36.5">SDQ3</text>
<text x="111.8" y="39">SDQ4</text>
<text x="111.8" y="41.6">SDQ5</text>
<text x="184.2" y="40.3">SA4</text>
<text x="184.2" y="37.8">SA3</text>
<text x="231.1" y="40.3">SDQ4</text>
<text x="231.1" y="37.8">SDQ3</text>
<text x="64.9" y="46.6">SA7</text>
<text x="64.9" y="44.1">SA6</text>
<text x="111.8" y="46.6">SDQ7</text>
<text x="111.8" y="44.1">SDQ6</text>
<text x="184.2" y="47.9">SA7</text>
<text x="184.2" y="45.4">SA6</text>
<text x="184.2" y="42.8">SA5</text>
<text x="231.1" y="45.4">SDQ6</text>
<text x="231.1" y="47.9">SDQ7</text>
<text x="231.1" y="42.8">SDQ5</text>
<text x="335" y="45.4">GND</text>
<text x="64.9" y="51.7">SA9</text>
<text x="64.9" y="49.2">SA8</text>
<text x="111.8" y="51.7">SDQS0</text>
<text x="111.8" y="49.2">SDQM0</text>
<text x="184.2" y="53">SA9</text>
<text x="184.2" y="50.5">SA8</text>
<text x="231.1" y="50.5">SDQS0</text>
<text x="231.1" y="53">SDQS0B</text>
<text x="309.5" y="49.5" transform="rotate(-90 309.5 49.5)">SCKB</text>
<text x="63.7" y="59.3">SA12</text>
<text x="63.7" y="54.3">SA10</text>
<text x="63.7" y="56.8">SA11</text>
<text x="111.8" y="54.3">SDQS0B</text>
<text x="111.8" y="59.3">SDQ8</text>
<text x="183" y="58.1">SA11</text>
<text x="183" y="55.5">SA10</text>
<text x="231.1" y="55.5">SDQM0</text>
<text x="63.7" y="61.9">SA13</text>
<text x="63.7" y="64.4">SA14</text>
<text x="111.8" y="64.4">SDQ10</text>
<text x="111.8" y="61.9">SDQ9</text>
<text x="183" y="60.6">SA12</text>
<text x="183" y="63.2">SA13</text>
<text x="183" y="65.7">SA14</text>
<text x="231.1" y="65.7">SDQ10</text>
<text x="231.1" y="60.6">SDQ8</text>
<text x="231.1" y="63.2">SDQ9</text>
<text x="111.8" y="67">SDQ11</text>
<text x="111.8" y="69.5">SDQ12</text>
<text x="183" y="70.8">SBA0</text>
<text x="231.1" y="70.8">SDQ12</text>
<text x="231.1" y="68.2">SDQ11</text>
<text x="63.6" y="72">SBA0</text>
<text x="63.6" y="74.6">SBA1</text>
<text x="63.6" y="77.1">SBA2</text>
<text x="111.8" y="72">SDQ13</text>
<text x="111.8" y="77.1">SDQ15</text>
<text x="111.8" y="74.6">SDQ14</text>
<text x="183" y="73.3">SBA1</text>
<text x="183" y="75.9">SBA2</text>
<text x="231.1" y="75.9">SDQ14</text>
<text x="231.1" y="73.3">SDQ13</text>
<text x="312.7" y="77.1">VDD_RAM</text>
<text x="63.6" y="82.2">SCAS</text>
<text x="111.8" y="79.7">SDQM1</text>
<text x="111.8" y="82.2">SDQS1</text>
<text x="182.7" y="83.5">SCKB</text>
<text x="184" y="80.9">SCK</text>
<text x="231.1" y="80.9">SDQS1</text>
<text x="231.1" y="83.5">SDQS1B</text>
<text x="231.1" y="78.4">SDQ15</text>
<text x="63.6" y="84.7">SRAS</text>
<text x="63.7" y="87.3">SRST</text>
<text x="64.6" y="89.8">SWE</text>
<text x="111.8" y="84.7">SDQS1B</text>
<text x="181.6" y="86">SCKE0</text>
<text x="231.1" y="86">SDQM1</text>
<text x="315.3" y="89.8">SVREF</text>
<text x="362.3" y="89.8">SVREF</text>
<text x="64.6" y="94.9">SCK</text>
<text x="182.9" y="91.1">SCS0</text>
<text x="183" y="93.6">SRAS</text>
<text x="63.4" y="97.4">SCKB</text>
<text x="183" y="96.2">SCAS</text>
<text x="183.1" y="101.3">SRST</text>
<text x="183.9" y="98.7">SWE</text>
<text x="62.3" y="102.5">SCKE0</text>
<text x="181.8" y="103.8">SODT0</text>
<text x="236" y="106.3">GND</text>
<text x="317.2" y="102.5">GND</text>
<text x="364.2" y="102.5">GND</text>
<text x="63.5" y="110.1">SCS0</text>
<text x="179.1" y="111.4">SVREF</text>
<text x="179.1" y="108.9">SVREF</text>
<text x="62.4" y="117.8">SODT0</text>
<text x="179.1" y="116.5">DDR_ZQ</text>
<text x="55.7" y="125.4">SZQ</text>
<text x="368.3" y="160.9">SVREF</text>
<text x="303.3" y="166">GND</text>
<text x="368.3" y="163.5">VDD_RAM</text>
<text x="368.3" y="166">GND</text>
<text x="303.3" y="186.3">GND</text>
<text x="107" y="209.2">VDD_RAM</text>
<text x="111.5" y="221.9">GND</text>
</g>
<g font-size="1.8" fill="#009600">
<text x="179.1" y="121.6">VDD_RAM</text>
<text x="298.7" y="153.3">VDD_RAM</text>
<text x="298.7" y="173.6">VDD_RAM</text>
</g>
<g font-size="1.4" fill="#a90000">
<text x="70.9" y="29">T17</text>
<text x="106.3" y="29">N20</text>
<text x="70.8" y="31.5">U18</text>
<text x="70.9" y="34">V19</text>
<text x="106.3" y="31.5">P21</text>
<text x="106.3" y="34">P20</text>
<text x="190.6" y="30.2">N3</text>
<text x="190.7" y="32.8">P7</text>
<text x="190.7" y="35.3">P3</text>
<text x="226.3" y="30.2">E3</text>
<text x="226.3" y="32.8">F7</text>
<text x="226.3" y="35.3">F2</text>
<text x="70.9" y="36.6">V20</text>
<text x="70.9" y="39.1">V21</text>
<text x="70.9" y="41.7">Y19</text>
<text x="106.3" y="36.6">U21</text>
<text x="106.3" y="39.1">R19</text>
<text x="106.5" y="41.7">T20</text>
<text x="190.6" y="37.8">N2</text>
<text x="190.7" y="40.4">P8</text>
<text x="226.2" y="40.4">H3</text>
<text x="226.3" y="37.8">F8</text>
<text x="70.9" y="44.2">Y20</text>
<text x="70.9" y="46.7">V15</text>
<text x="106.3" y="44.2">U19</text>
<text x="106.3" y="46.7">U20</text>
<text x="190.7" y="42.9">P2</text>
<text x="190.7" y="45.5">R8</text>
<text x="226.2" y="42.9">H8</text>
<text x="226.2" y="45.5">G2</text>
<text x="70.7" y="49.3">W18</text>
<text x="70.9" y="51.8">Y18</text>
<text x="106.3" y="49.3">M20</text>
<text x="106.3" y="51.8">R20</text>
<text x="190.7" y="48">R2</text>
<text x="190.7" y="53.1">R3</text>
<text x="190.8" y="50.5">T8</text>
<text x="226.2" y="48">H7</text>
<text x="226.2" y="53.1">G3</text>
<text x="226.3" y="50.5">F3</text>
<text x="70.8" y="56.9">N19</text>
<text x="70.8" y="54.4">P19</text>
<text x="70.8" y="59.4">R18</text>
<text x="106.3" y="54.4">R21</text>
<text x="106.5" y="59.4">J19</text>
<text x="190.7" y="58.2">R7</text>
<text x="190.7" y="55.6">L7</text>
<text x="226.3" y="55.6">E7</text>
<text x="70.8" y="64.5">N17</text>
<text x="70.9" y="62">V12</text>
<text x="106.3" y="62">H20</text>
<text x="106.3" y="64.5">H21</text>
<text x="190.6" y="60.7">N7</text>
<text x="190.8" y="63.2">T3</text>
<text x="190.8" y="65.8">T7</text>
<text x="226.2" y="60.7">D7</text>
<text x="226.2" y="63.2">C3</text>
<text x="226.2" y="65.8">C8</text>
<text x="70.8" y="67.1">R17</text>
<text x="106.4" y="69.6">L20</text>
<text x="106.5" y="67.1">J21</text>
<text x="190.6" y="70.9">M2</text>
<text x="226.2" y="68.3">C2</text>
<text x="226.3" y="70.9">A7</text>
<text x="70.7" y="72.1">W17</text>
<text x="70.9" y="77.2">V17</text>
<text x="70.9" y="74.7">T18</text>
<text x="106.3" y="74.7">M21</text>
<text x="106.3" y="77.2">M19</text>
<text x="106.4" y="72.1">L21</text>
<text x="190.6" y="75.9">M3</text>
<text x="190.6" y="73.4">N8</text>
<text x="226.2" y="75.9">B8</text>
<text x="226.3" y="73.4">A2</text>
<text x="70.8" y="82.3">U15</text>
<text x="106.3" y="79.8">G20</text>
<text x="106.3" y="82.3">K20</text>
<text x="190.7" y="83.6">K7</text>
<text x="190.8" y="81">J7</text>
<text x="226.2" y="81">B7</text>
<text x="226.2" y="83.6">C7</text>
<text x="226.3" y="78.5">A3</text>
<text x="70.7" y="89.9">W13</text>
<text x="70.8" y="87.4">U16</text>
<text x="70.9" y="84.8">V13</text>
<text x="106.4" y="89.9">Y17</text>
<text x="106.5" y="84.8">J20</text>
<text x="190.7" y="86.1">K9</text>
<text x="226.2" y="86.1">D3</text>
<text x="70.4" y="95">AA19</text>
<text x="106" y="92.5">AA17</text>
<text x="106.4" y="95">Y16</text>
<text x="190.7" y="91.2">L2</text>
<text x="190.8" y="93.7">J3</text>
<text x="226.3" y="91.2">J1</text>
<text x="226.3" y="93.7">J9</text>
<text x="70.4" y="97.5">AA20</text>
<text x="106.3" y="97.5">W15</text>
<text x="106.4" y="100.1">Y14</text>
<text x="190.7" y="96.3">K3</text>
<text x="190.7" y="98.8">L3</text>
<text x="190.8" y="101.3">T2</text>
<text x="226.1" y="101.3">M7</text>
<text x="226.3" y="96.3">L1</text>
<text x="226.3" y="98.8">L9</text>
<text x="70.4" y="102.6">AA21</text>
<text x="70.9" y="105.2">Y21</text>
<text x="106" y="102.6">AA14</text>
<text x="106.4" y="105.2">Y13</text>
<text x="106.4" y="107.7">Y12</text>
<text x="190.7" y="103.9">K1</text>
<text x="226.3" y="106.4">A9</text>
<text x="70.7" y="110.2">W20</text>
<text x="70.7" y="112.8">W21</text>
<text x="106" y="110.2">AA18</text>
<text x="106" y="112.8">AA15</text>
<text x="190.6" y="109">M8</text>
<text x="190.6" y="111.5">H1</text>
<text x="226.2" y="109">B3</text>
<text x="226.3" y="111.5">E1</text>
<text x="70.7" y="117.9">W11</text>
<text x="106.4" y="115.3">Y15</text>
<text x="190.7" y="116.6">L8</text>
<text x="226.2" y="114">G8</text>
<text x="226.3" y="116.6">J2</text>
<text x="226.3" y="119.1">J8</text>
<text x="70.9" y="120.4">V11</text>
<text x="70.9" y="125.5">V10</text>
<text x="106" y="122.9">AA11</text>
<text x="106.3" y="120.4">W12</text>
<text x="106.4" y="125.5">Y11</text>
<text x="190.7" y="121.7">B2</text>
<text x="190.7" y="124.2">D9</text>
<text x="226.1" y="121.7">M1</text>
<text x="226.1" y="124.2">M9</text>
<text x="106.4" y="128">Y10</text>
<text x="106.8" y="130.6">W9</text>
<text x="190.7" y="126.7">G7</text>
<text x="190.7" y="129.3">K2</text>
<text x="190.7" y="131.8">K8</text>
<text x="226.2" y="126.7">P1</text>
<text x="226.2" y="129.3">P9</text>
<text x="226.3" y="131.8">T1</text>
<text x="106.5" y="133.1">AA8</text>
<text x="106.9" y="135.6">Y8</text>
<text x="190.6" y="134.4">N1</text>
<text x="190.6" y="136.9">N9</text>
<text x="226.3" y="134.4">T9</text>
<text x="106" y="140.7">AA12</text>
<text x="106.5" y="143.3">AA9</text>
<text x="106.9" y="138.2">Y7</text>
<text x="190.7" y="139.4">R1</text>
<text x="190.7" y="142">R9</text>
<text x="226.2" y="139.4">B1</text>
<text x="226.2" y="142">B9</text>
<text x="106.9" y="145.8">Y9</text>
<text x="190.7" y="147.1">A1</text>
<text x="190.7" y="149.6">A8</text>
<text x="226.2" y="144.5">D1</text>
<text x="226.2" y="147.1">D8</text>
<text x="226.3" y="149.6">E2</text>
<text x="190.7" y="152.1">C1</text>
<text x="190.7" y="154.7">C9</text>
<text x="226.3" y="152.1">E8</text>
<text x="226.3" y="154.7">F9</text>
<text x="190.7" y="157.2">D2</text>
<text x="190.7" y="159.8">E9</text>
<text x="226.2" y="157.2">G1</text>
<text x="226.2" y="159.8">G9</text>
<text x="190.6" y="164.8">H2</text>
<text x="190.6" y="167.4">H9</text>
<text x="190.7" y="162.3">F1</text>
</g>
<g font-size="1.4" fill="#006464">
<text x="75.9" y="29.9">SA0</text>
<text x="100.1" y="29.9">SDQ0</text>
<text x="75.9" y="32.5">SA1</text>
<text x="75.9" y="35">SA2</text>
<text x="100.1" y="32.5">SDQ1</text>
<text x="100.1" y="35">SDQ2</text>
<text x="195.3" y="31.2">A0</text>
<text x="195.3" y="33.8">A1</text>
<text x="219.6" y="31.2">DQL0</text>
<text x="219.6" y="33.8">DQL1</text>
<text x="75.9" y="37.6">SA3</text>
<text x="75.9" y="40.1">SA4</text>
<text x="100.1" y="37.6">SDQ3</text>
<text x="100.1" y="40.1">SDQ4</text>
<text x="195.3" y="36.3">A2</text>
<text x="195.3" y="38.8">A3</text>
<text x="195.3" y="41.4">A4</text>
<text x="219.6" y="36.3">DQL2</text>
<text x="219.6" y="38.8">DQL3</text>
<text x="219.6" y="41.4">DQL4</text>
<text x="75.9" y="42.6">SA5</text>
<text x="75.9" y="45.2">SA6</text>
<text x="75.9" y="47.7">SA7</text>
<text x="100.1" y="42.6">SDQ5</text>
<text x="100.1" y="45.2">SDQ6</text>
<text x="100.1" y="47.7">SDQ7</text>
<text x="195.3" y="43.9">A5</text>
<text x="195.3" y="46.5">A6</text>
<text x="219.6" y="43.9">DQL5</text>
<text x="219.6" y="46.5">DQL6</text>
<text x="75.9" y="50.3">SA8</text>
<text x="75.9" y="52.8">SA9</text>
<text x="99" y="50.3">SDQM0</text>
<text x="99.2" y="52.8">SDQS0</text>
<text x="195.3" y="49">A7</text>
<text x="195.3" y="51.5">A8</text>
<text x="219.6" y="49">DQL7</text>
<text x="219.6" y="51.5">DQSL</text>
<text x="75.9" y="55.3">SA10</text>
<text x="75.9" y="57.9">SA11</text>
<text x="98.1" y="55.3">SDQS0B</text>
<text x="195.3" y="54.1">A9</text>
<text x="195.3" y="56.6">A10/AP</text>
<text x="195.3" y="59.2">A11</text>
<text x="219.6" y="54.1">~{DQSL}</text>
<text x="220.5" y="56.6">DML</text>
<text x="75.9" y="60.4">SA12</text>
<text x="75.9" y="63">SA13</text>
<text x="75.9" y="65.5">SA14</text>
<text x="99.2" y="65.5">SDQ10</text>
<text x="100.1" y="60.4">SDQ8</text>
<text x="100.1" y="63">SDQ9</text>
<text x="195.3" y="61.7">A12/BC</text>
<text x="195.3" y="64.2">A13</text>
<text x="219.4" y="61.7">DQU0</text>
<text x="219.4" y="64.2">DQU1</text>
<text x="75.9" y="68">SA15</text>
<text x="99.2" y="68">SDQ11</text>
<text x="99.2" y="70.6">SDQ12</text>
<text x="195.3" y="66.8">A14</text>
<text x="195.3" y="71.9">BA0</text>
<text x="219.4" y="66.8">DQU2</text>
<text x="219.4" y="69.3">DQU3</text>
<text x="219.4" y="71.9">DQU4</text>
<text x="75.9" y="73.1">SBA0</text>
<text x="75.9" y="75.7">SBA1</text>
<text x="99.2" y="73.1">SDQ13</text>
<text x="99.2" y="75.7">SDQ14</text>
<text x="195.3" y="74.4">BA1</text>
<text x="195.3" y="76.9">BA2</text>
<text x="219.4" y="74.4">DQU5</text>
<text x="219.4" y="76.9">DQU6</text>
<text x="75.9" y="78.2">SBA2</text>
<text x="75.9" y="83.3">SCAS</text>
<text x="99" y="80.7">SDQM1</text>
<text x="99.2" y="78.2">SDQ15</text>
<text x="99.2" y="83.3">SDQS1</text>
<text x="195.3" y="82">CK</text>
<text x="219.4" y="79.5">DQU7</text>
<text x="219.4" y="82">DQSU</text>
<text x="75.9" y="85.8">SRAS</text>
<text x="75.9" y="88.4">SRST</text>
<text x="98.1" y="85.8">SDQS1B</text>
<text x="195.3" y="84.6">~{CK}</text>
<text x="195.3" y="87.1">CKE</text>
<text x="219.4" y="84.6">~{DQSU}</text>
<text x="220.3" y="87.1">DMU</text>
<text x="75.9" y="90.9">SWE</text>
<text x="75.9" y="96">SCK</text>
<text x="99.2" y="90.9">SDQ16</text>
<text x="99.2" y="93.4">SDQ17</text>
<text x="99.2" y="96">SDQ18</text>
<text x="195.3" y="92.2">~{CS}</text>
<text x="195.3" y="94.7">~{RAS}</text>
<text x="221.4" y="92.2">NC</text>
<text x="221.4" y="94.7">NC</text>
<text x="75.9" y="98.5">SCKB</text>
<text x="99.2" y="98.5">SDQ19</text>
<text x="99.2" y="101.1">SDQ20</text>
<text x="195.3" y="97.3">~{CAS}</text>
<text x="195.3" y="99.8">~{WE}</text>
<text x="221.4" y="97.3">NC</text>
<text x="221.4" y="99.8">NC</text>
<text x="75.9" y="103.6">SCKE0</text>
<text x="75.9" y="106.1">SCKE1</text>
<text x="99.2" y="103.6">SDQ21</text>
<text x="99.2" y="106.1">SDQ22</text>
<text x="195.3" y="102.3">~{RESET}</text>
<text x="195.3" y="104.9">ODT</text>
<text x="220.7" y="107.4">VSS</text>
<text x="221.4" y="102.3">NC</text>
<text x="75.9" y="111.2">SCS0</text>
<text x="75.9" y="113.8">SCS1</text>
<text x="99" y="111.2">SDQM2</text>
<text x="99.2" y="108.7">SDQ23</text>
<text x="99.2" y="113.8">SDQS2</text>
<text x="195.3" y="110">VREFCA</text>
<text x="195.3" y="112.5">VREFDQ</text>
<text x="220.7" y="110">VSS</text>
<text x="220.7" y="112.5">VSS</text>
<text x="75.9" y="118.8">SODT0</text>
<text x="98.1" y="116.3">SDQS2B</text>
<text x="195.3" y="117.6">ZQ</text>
<text x="220.7" y="115">VSS</text>
<text x="220.7" y="117.6">VSS</text>
<text x="75.9" y="121.4">SODT1</text>
<text x="99.2" y="121.4">SDQ24</text>
<text x="99.2" y="123.9">SDQ25</text>
<text x="195.3" y="122.7">VDD</text>
<text x="195.3" y="125.2">VDD</text>
<text x="220.7" y="120.1">VSS</text>
<text x="220.7" y="122.7">VSS</text>
<text x="220.7" y="125.2">VSS</text>
<text x="75.9" y="126.5">SZQ</text>
<text x="99.2" y="126.5">SDQ26</text>
<text x="99.2" y="129">SDQ27</text>
<text x="99.2" y="131.5">SDQ28</text>
<text x="195.3" y="127.7">VDD</text>
<text x="195.3" y="130.3">VDD</text>
<text x="220.7" y="127.7">VSS</text>
<text x="220.7" y="130.3">VSS</text>
<text x="99.2" y="134.1">SDQ29</text>
<text x="99.2" y="136.6">SDQ30</text>
<text x="195.3" y="132.8">VDD</text>
<text x="195.3" y="135.4">VDD</text>
<text x="195.3" y="137.9">VDD</text>
<text x="220.7" y="132.8">VSS</text>
<text x="220.7" y="135.4">VSS</text>
<text x="99" y="141.7">SDQM3</text>
<text x="99.2" y="139.2">SDQ31</text>
<text x="195.3" y="140.4">VDD</text>
<text x="195.3" y="143">VDD</text>
<text x="219.6" y="140.4">VSSQ</text>
<text x="219.6" y="143">VSSQ</text>
<text x="98.1" y="146.8">SDQS3B</text>
<text x="99.2" y="144.2">SDQS3</text>
<text x="195.3" y="148.1">VDDQ</text>
<text x="219.6" y="145.5">VSSQ</text>
<text x="219.6" y="148.1">VSSQ</text>
<text x="195.3" y="150.6">VDDQ</text>
<text x="195.3" y="153.1">VDDQ</text>
<text x="195.3" y="155.7">VDDQ</text>
<text x="219.6" y="150.6">VSSQ</text>
<text x="219.6" y="153.1">VSSQ</text>
<text x="219.6" y="155.7">VSSQ</text>
<text x="195.3" y="158.2">VDDQ</text>
<text x="195.3" y="160.8">VDDQ</text>
<text x="219.6" y="158.2">VSSQ</text>
<text x="219.6" y="160.8">VSSQ</text>
<text x="195.3" y="163.3">VDDQ</text>
<text x="195.3" y="165.8">VDDQ</text>
<text x="195.3" y="168.4">VDDQ</text>
</g>
<g font-size="1.4" fill="#840000">
<text x="84.7" y="27.4">DDR3</text>
<text x="89.7" y="27.4">memory</text>
</g>
</svg>
